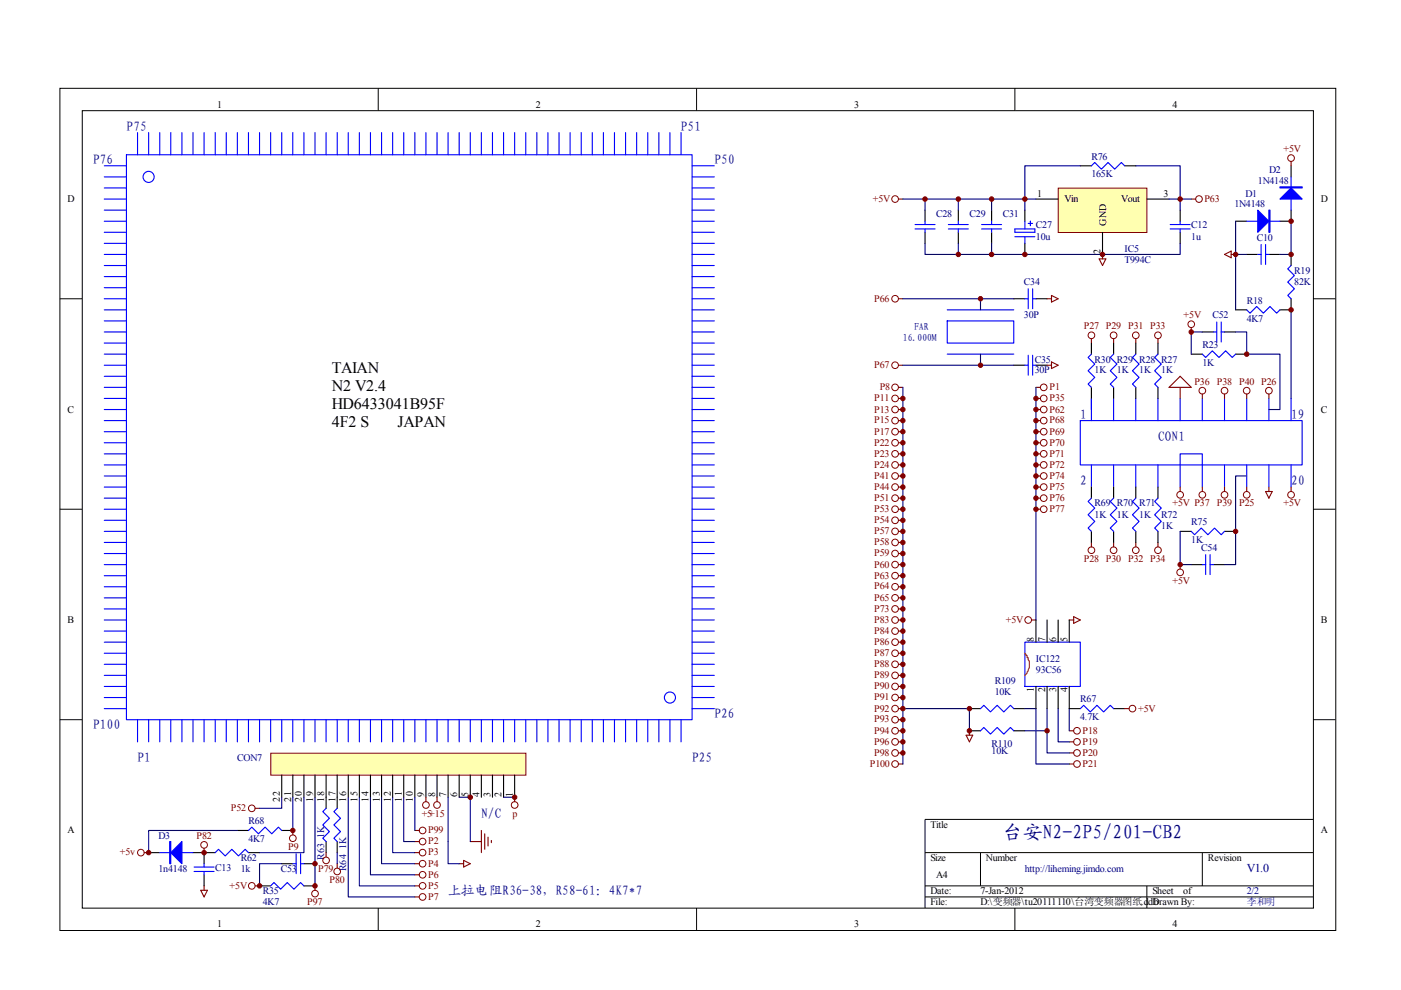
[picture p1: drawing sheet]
<svg xmlns="http://www.w3.org/2000/svg" width="297mm" height="210mm" viewBox="0 0 297 210" stroke-linecap="round" stroke-linejoin="round" font-family="sans-serif">
<g fill="none" stroke="#000" stroke-width=".21">
<path d="M12.7 18.7h270.5v178.6h-270.5zM80.2 18.7v4.7M147.7 18.7v4.7M215.2 18.7v4.7M17.4 23.5h261.1v169h-261.1zM12.7 63.3h4.7M278.4 63.3h4.7M12.7 108h4.7M278.4 108h4.7M12.7 152.6h4.7M278.4 152.6h4.7M278.4 173.7h-82.3v18.8"/>
<path d="M80.2 192.5v4.7M147.7 192.5v4.7M196.1 180.8h82.3M196.1 187.8h82.3M196.1 190.2h82.3M207.9 180.8v7M215.2 192.5v4.7M243.2 187.8v4.7M254.9 180.8v7"/>
</g>
<path d="M224.5 40h18.7v9.3h-18.7z" fill="#ffffb0"/>
<g fill="none" stroke="#800000" stroke-width=".21">
<path d="M224.4 39.9h18.8v9.4h-18.8z"/>
<circle cx="273.7" cy="33.5" r=".71"/>
<circle cx="189.8" cy="42.2" r=".71"/>
<circle cx="254.2" cy="42.2" r=".7"/>
<circle cx="189.8" cy="63.3" r=".71"/>
<circle cx="189.8" cy="77.4" r=".71"/>
<circle cx="231.4" cy="71.1" r=".71"/>
<circle cx="236.1" cy="71.1" r=".71"/>
<circle cx="240.8" cy="71.1" r=".71"/>
<circle cx="245.5" cy="71.1" r=".71"/>
<circle cx="252.6" cy="68.7" r=".71"/>
<circle cx="189.8" cy="82.1" r=".71"/>
<circle cx="189.8" cy="96.2" r=".71"/>
<circle cx="189.8" cy="98.6" r=".71"/>
<circle cx="189.8" cy="91.5" r=".71"/>
<circle cx="189.8" cy="93.9" r=".71"/>
<circle cx="189.8" cy="84.5" r=".71"/>
<circle cx="189.8" cy="86.8" r=".71"/>
<circle cx="189.8" cy="89.2" r=".71"/>
<circle cx="221.3" cy="82.1" r=".71"/>
<circle cx="221.3" cy="96.2" r=".71"/>
<circle cx="221.3" cy="98.6" r=".71"/>
<circle cx="221.3" cy="91.5" r=".71"/>
<circle cx="221.3" cy="93.9" r=".71"/>
<circle cx="221.3" cy="84.5" r=".71"/>
<circle cx="221.3" cy="89.2" r=".71"/>
<circle cx="221.3" cy="86.8" r=".71"/>
<circle cx="254.9" cy="82.8" r=".71"/>
<circle cx="259.6" cy="82.8" r=".71"/>
<circle cx="264.3" cy="82.8" r=".71"/>
<circle cx="269" cy="82.8" r=".71"/>
<circle cx="189.8" cy="110.3" r=".71"/>
<circle cx="189.8" cy="112.7" r=".71"/>
<circle cx="189.8" cy="100.9" r=".71"/>
<circle cx="189.8" cy="115" r=".71"/>
<circle cx="189.8" cy="105.6" r=".71"/>
<circle cx="189.8" cy="103.3" r=".71"/>
<circle cx="189.8" cy="119.7" r=".71"/>
<circle cx="189.8" cy="117.4" r=".71"/>
<circle cx="189.8" cy="108" r=".71"/>
<circle cx="221.3" cy="100.9" r=".71"/>
<circle cx="221.3" cy="105.6" r=".71"/>
<circle cx="221.3" cy="103.3" r=".71"/>
<circle cx="221.3" cy="108" r=".71"/>
<circle cx="231.4" cy="116.7" r=".71"/>
<circle cx="236.1" cy="116.7" r=".71"/>
<circle cx="240.8" cy="116.7" r=".7"/>
<circle cx="245.5" cy="116.7" r=".71"/>
<circle cx="250.2" cy="104.9" r=".71"/>
<circle cx="254.9" cy="104.9" r=".71"/>
<circle cx="259.6" cy="104.9" r=".71"/>
<circle cx="264.3" cy="104.9" r=".7"/>
<circle cx="273.7" cy="104.9" r=".71"/>
<circle cx="189.8" cy="129.1" r=".71"/>
<circle cx="189.8" cy="126.8" r=".71"/>
<circle cx="189.8" cy="124.4" r=".71"/>
<circle cx="189.8" cy="133.8" r=".71"/>
<circle cx="189.8" cy="138.5" r=".71"/>
<circle cx="189.8" cy="136.2" r=".71"/>
<circle cx="189.8" cy="131.5" r=".71"/>
<circle cx="189.8" cy="122.1" r=".71"/>
<circle cx="218" cy="131.5" r=".71"/>
<circle cx="250.2" cy="121.4" r=".71"/>
<circle cx="189.8" cy="143.2" r=".71"/>
<circle cx="189.8" cy="157.3" r=".71"/>
<circle cx="189.8" cy="145.5" r=".71"/>
<circle cx="189.8" cy="159.6" r=".71"/>
<circle cx="189.8" cy="140.8" r=".71"/>
<circle cx="189.8" cy="152.6" r=".71"/>
<circle cx="189.8" cy="147.9" r=".71"/>
<circle cx="189.8" cy="154.9" r=".71"/>
<circle cx="189.8" cy="150.2" r=".71"/>
<circle cx="228.3" cy="157.3" r=".71"/>
<circle cx="228.3" cy="159.6" r=".71"/>
<circle cx="228.3" cy="154.9" r=".71"/>
<circle cx="240.1" cy="150.2" r=".71"/>
<circle cx="189.8" cy="162" r=".71"/>
<circle cx="228.3" cy="162" r=".71"/>
</g>
<g fill="none" stroke="#000" stroke-width=".23">
<path d="M229 35.2h2.4M238.5 35.2h2.3M273.7 35.2v2.3M196.1 44.6v2.3M196.1 49.3v2.3M203.2 44.6v2.3M203.2 49.3v2.3M210.2 44.6v2.3M210.2 49.3v2.3M217.3 44.6v2.3M217.3 51.6v2.3M219.6 42.2h4.7"/>
<path d="M233.8 49.3v4.6M243.2 42.2h4.7M250.2 44.6v2.3M250.2 49.3v2.3M262 46.9h2.3M264.3 53.9h2.4M269 53.9h2.4M273.7 44.6v2.3h-2.3M273.7 53.9v2.4M214.9 63.3h2.4M214.9 77.4h2.4M219.6 63.3h2.4"/>
<path d="M219.6 77.4h2.4M231.4 72.7v2.4M236.1 72.7v2.4M240.8 72.7v2.4M245.5 72.7v2.4M252.6 75.1h2.3M254.9 70.4h2.4M259.6 70.4h2.4M262 65.7h2.3M262 75.1h2.3M273.7 63.3v2.4h-2.3M231.4 82.1v2.4"/>
<path d="M236.1 82.1v2.4M240.8 82.1v2.4M245.5 82.1v2.4M231.4 103.3v2.3M231.4 112.7v2.3M236.1 103.3v2.3M236.1 112.7v2.3M240.8 103.3v2.3M240.8 112.7v2.3M245.5 103.3v2.3M245.5 112.7v2.3M250.2 112.7h2.4"/>
<path d="M252.6 119.7h2.3M257.3 119.7h2.3M259.6 112.7h2.4M219.6 131.5v4.7M222 131.5v4.7M224.3 131.5v4.7M226.7 131.5v4.7M205.5 150.2h2.4M205.5 154.9h2.4M214.9 150.2h2.4M214.9 154.9h2.4M219.6 145.5v4.7"/>
<path d="M222 145.5v4.7M224.3 145.5v4.7M226.7 145.5v4.7h2.3M236.1 150.2h2.4"/>
</g>
<g fill="none" stroke="#800000" stroke-width=".23">
<path d="M273.7 34.2v1M190.5 42.2h.9M233 54.9h1.5l-.7 1.4zM233.8 53.9v1M252.6 42.2h.9M259.6 53.9l1.4-.7v1.5zM261 53.9h1M190.5 63.3h.9M190.5 77.4h.9M222 63.3h.9M222 77.4h.9M222.9 62.6l1.4 .7-1.4 .7z"/>
<path d="M222.9 76.7l1.4 .7-1.4 .7zM231.4 71.8v.9M236.1 71.8v.9M240.8 71.8v.9M245.5 71.8v.9M252.6 69.5v.9M190.5 82.1h.9M190.5 84.5h.9M190.5 86.8h.9M190.5 89.2h.9M190.5 91.5h.9M190.5 93.9h.9"/>
<path d="M190.5 96.2h.9M190.5 98.6h.9M219.6 82.1h1M219.6 84.5h1M219.6 86.8h1M219.6 89.2h1M219.6 91.5h1M219.6 93.9h1M219.6 96.2h1M219.6 98.6h1M247.9 82.1l2.3-2.3 2.4 2.3zM250.2 82.1v2.4"/>
<path d="M254.9 83.5v1M259.6 83.5v1M264.3 83.5v1M269 83.5v1M190.5 100.9h.9M190.5 103.3h.9M190.5 105.6h.9M190.5 108h.9M190.5 110.3h.9M190.5 112.7h.9M190.5 115h.9M190.5 117.4h.9"/>
<path d="M190.5 119.7h.9M219.6 100.9h1M219.6 103.3h1M219.6 105.6h1M219.6 108h1M231.4 115v1M236.1 115v1M240.8 115v1M245.5 115v1M250.2 103.3v.9M250.2 119.7v1M254.9 103.3v.9"/>
<path d="M259.6 103.3v.9M264.3 103.3v.9M268.3 104.2h1.4l-.7 1.4zM269 103.3v.9M273.7 103.3v.9M190.5 131.5h.9M190.5 122.1h.9M190.5 124.4h.9M190.5 126.8h.9M190.5 129.1h.9M190.5 133.8h.9M190.5 136.2h.9"/>
<path d="M190.5 138.5h.9M218.7 131.5h.9M226.7 131.5h.9M227.6 130.8l1.4 .7-1.4 .7zM190.5 150.2h.9M190.5 154.9h.9M190.5 157.3h.9M190.5 159.6h.9M190.5 140.9h.9M190.5 143.2h.9M190.5 145.5h.9M190.5 147.9h.9"/>
<path d="M190.5 152.6h.9M204.8 155.9h1.4l-.7 1.4zM205.5 154.9v1M226.7 154.9h.9M226.7 157.3h.9M226.7 159.6h.9M238.5 150.2h.9M190.5 162h.9M226.7 162h.9"/>
</g>
<g fill="none" stroke="#00f" stroke-width=".23">
<path d="M231.4 35.2l.7-.7 1.4 1.4 1.4-1.4 1.4 1.4 1.4-1.4 .8 .7M273.7 37.5v7.1M194 48.5h4.2M194 47.6h4.2M196.1 46.9v.7M196.1 48.5v.8M201.1 48.5h4.2M201.1 47.6h4.2M203.2 46.9v.7M203.2 48.5v.8M208.1 48.5h4.3M208.1 47.6h4.3"/>
<path d="M210.2 46.9v.7M210.2 48.5v.8M215.2 48.5h4.2v.8h-4.2zM215.2 50.2h4.2M217.3 46.9v1.6M217.3 50.2v1.4M218 47.4h.9M218.5 46.9v.9M248.1 48.5h4.2M248.1 47.6h4.2M250.2 46.9v.7M250.2 48.5v.8"/>
<path d="M264.3 46.9h7.1M266.7 53.9h.7M267.4 51.8v4.3M268.3 53.9h.7M268.3 51.8v4.3M273.7 56.3l-.7 .7 1.4 1.4-1.4 1.4 1.4 1.4-1.4 1.4 .7 .7M200.8 68h14.1v4.7h-14.1zM200.8 65.7h14.1M200.8 75.1h14.1M217.3 63.3h.7M217.3 77.4h.7M218 61.2v4.3"/>
<path d="M218 75.3v4.2M218.9 63.3h.7M218.9 61.2v4.3M218.9 75.3v4.2M218.9 77.4h.7M231.4 75.1l-.7 .7 1.4 1.4-1.4 1.4 1.4 1.4-1.4 1.4 .7 .7M236.1 75.1l-.7 .7 1.4 1.4-1.4 1.4 1.4 1.4-1.4 1.4 .7 .7M240.8 75.1l-.7 .7 1.4 1.4-1.4 1.4 1.4 1.4-1.4 1.4 .7 .7M245.5 75.1l-.7 .7 1.4 1.4-1.4 1.4 1.4 1.4-1.4 1.4 .7 .7M254.9 75.1l.7 .7 1.4-1.4 1.4 1.4 1.5-1.4 1.4 1.4 .7-.7M257.3 70.4h.7M258 68.3v4.2"/>
<path d="M258.9 70.4h.7M258.9 68.3v4.2M264.3 65.7l.7 .7 1.4-1.4 1.5 1.4 1.4-1.4 1.4 1.4 .7-.7M229 89.2h47.1v9.4h-47.1zM231.4 86.8v-2.3v4.7M231.4 98.6v4.7M236.1 84.5v4.7M236.1 98.6v4.7M240.8 84.5v4.7M240.8 98.6v4.7M245.5 84.5v4.7M245.5 98.6v4.7"/>
<path d="M250.2 84.5v4.7M254.9 84.5v4.7M259.6 84.5v4.7M259.6 98.6v4.7M264.3 84.5v4.7M264.3 98.6v4.7M269 84.5v4.7M269 98.6v4.7M273.7 84.5v4.7M273.7 98.6v4.7M231.4 105.6l-.7 .7 1.4 1.4-1.4 1.4 1.4 1.5-1.4 1.4 .7 .7M236.1 105.6l-.7 .7 1.4 1.4-1.4 1.4 1.4 1.5-1.4 1.4 .7 .7"/>
<path d="M240.8 105.6l-.7 .7 1.4 1.4-1.4 1.4 1.4 1.5-1.4 1.4 .7 .7M245.5 105.6l-.7 .7 1.4 1.4-1.4 1.4 1.4 1.5-1.4 1.4 .7 .7M250.2 103.3v-7.1h4.7v7.1M252.6 112.7l.7 .7 1.4-1.4 1.4 1.4 1.4-1.4 1.4 1.4 .7-.7M254.9 119.7h.7M255.6 117.6v4.2M256.6 119.7h.7M256.6 117.6v4.2M217.3 136.2h11.7v9.3h-11.7zM207.9 150.2l.7-.7 1.4 1.4 1.4-1.4 1.4 1.4 1.4-1.4 .7 .7M207.9 154.9l.7-.7 1.4 1.4 1.4-1.4 1.4 1.4 1.4-1.4 .7 .7M229 150.2l.8-.7 1.4 1.4 1.4-1.4 1.4 1.4 1.4-1.4 .7 .7"/>
</g>
<g fill="none" stroke="#000080" stroke-width=".23">
<path d="M229 35.2h-11.7v9.4M240.8 35.2h9.4v7h-2.3M191.4 42.2h28.2M196.1 51.6v2.3h54.1v-2.3M196.1 42.2v2.4M203.2 42.2v2.4M203.2 51.6v2.3M210.2 42.2v2.4M210.2 51.6v2.3M252.6 42.2h-2.4v2.4M262 46.9v18.8M262 53.9h2.3"/>
<path d="M273.7 46.9v7h-2.3M191.4 63.3h23.5M191.4 77.4h23.5M207.9 63.3v2.4M207.9 75.1v2.3M254.9 70.4h-2.3v4.7M262 70.4h2.3v4.7h7.1v11.7h-2.4M273.7 65.7v18.8M191.4 82.1v79.9M219.6 82.1v49.4M250.2 112.7v7h2.4M264.3 100.9h-2.3v18.8h-2.4"/>
<path d="M191.4 150.2h14.1v4.7M217.3 150.2h2.3v11.8h7.1M222 150.2v4.7h-4.7M222 154.9v4.7h4.7M224.3 150.2v7.1h2.4M226.7 150.2v4.7"/>
</g>
<g fill="#800000" stroke="#800000" stroke-width=".21">
<circle cx="210.2" cy="42.2" r=".47"/>
<circle cx="203.2" cy="42.2" r=".47"/>
<circle cx="196.1" cy="42.2" r=".47"/>
<circle cx="210.2" cy="53.9" r=".47"/>
<circle cx="203.2" cy="53.9" r=".47"/>
<circle cx="217.3" cy="53.9" r=".47"/>
<circle cx="217.3" cy="42.2" r=".47"/>
<circle cx="250.2" cy="42.2" r=".47"/>
<circle cx="222" cy="154.9" r=".47"/>
<circle cx="191.4" cy="84.5" r=".47"/>
<circle cx="191.4" cy="86.8" r=".47"/>
<circle cx="191.4" cy="89.2" r=".47"/>
<circle cx="191.4" cy="91.5" r=".47"/>
<circle cx="191.4" cy="93.9" r=".47"/>
<circle cx="191.4" cy="96.2" r=".47"/>
<circle cx="191.4" cy="98.6" r=".47"/>
<circle cx="191.4" cy="100.9" r=".47"/>
<circle cx="191.4" cy="103.3" r=".47"/>
<circle cx="191.4" cy="105.6" r=".47"/>
<circle cx="191.4" cy="108" r=".47"/>
<circle cx="191.4" cy="110.3" r=".47"/>
<circle cx="191.4" cy="112.7" r=".47"/>
<circle cx="191.4" cy="115" r=".47"/>
<circle cx="191.4" cy="117.4" r=".47"/>
<circle cx="191.4" cy="119.7" r=".47"/>
<circle cx="191.4" cy="122.1" r=".47"/>
<circle cx="191.4" cy="124.4" r=".47"/>
<circle cx="191.4" cy="126.8" r=".47"/>
<circle cx="191.4" cy="129.1" r=".47"/>
<circle cx="191.4" cy="131.5" r=".47"/>
<circle cx="191.4" cy="133.8" r=".47"/>
<circle cx="191.4" cy="136.2" r=".47"/>
<circle cx="191.4" cy="138.5" r=".47"/>
<circle cx="191.4" cy="140.8" r=".47"/>
<circle cx="191.4" cy="143.2" r=".47"/>
<circle cx="191.4" cy="145.5" r=".47"/>
<circle cx="191.4" cy="147.9" r=".47"/>
<circle cx="191.4" cy="152.6" r=".47"/>
<circle cx="191.4" cy="154.9" r=".47"/>
<circle cx="191.4" cy="157.3" r=".47"/>
<circle cx="191.4" cy="159.6" r=".47"/>
<circle cx="205.5" cy="150.2" r=".47"/>
<circle cx="191.4" cy="150.2" r=".47"/>
<circle cx="219.6" cy="84.5" r=".47"/>
<circle cx="219.6" cy="86.8" r=".47"/>
<circle cx="219.6" cy="89.2" r=".47"/>
<circle cx="219.6" cy="91.5" r=".47"/>
<circle cx="219.6" cy="93.9" r=".47"/>
<circle cx="219.6" cy="96.2" r=".47"/>
<circle cx="219.6" cy="98.6" r=".47"/>
<circle cx="219.6" cy="100.9" r=".47"/>
<circle cx="219.6" cy="103.3" r=".47"/>
<circle cx="219.6" cy="105.6" r=".47"/>
<circle cx="219.6" cy="108" r=".47"/>
<circle cx="207.9" cy="63.3" r=".47"/>
<circle cx="207.9" cy="77.4" r=".47"/>
<circle cx="273.7" cy="65.7" r=".47"/>
<circle cx="273.7" cy="53.9" r=".47"/>
<circle cx="273.7" cy="46.9" r=".47"/>
<circle cx="264.3" cy="75.1" r=".47"/>
<circle cx="262" cy="112.7" r=".47"/>
<circle cx="250.2" cy="119.7" r=".47"/>
<circle cx="252.6" cy="70.4" r=".47"/>
</g>
<path d="M217.3 138.5l.2 .5h.3v.4h.2v.5l.2 .2v.3a2.98 2.98 0 0 1-.9 2.8" fill="none" stroke="#f00" stroke-width=".23"/>
<g fill="#00f" stroke="#00f" stroke-width=".23">
<path d="M266.7 44.6l2.3 2.3-2.3 2.4z"/>
<path d="M271.4 42.2l2.3-2.3 2.4 2.3z"/>
<path d="M269 44.6h.3v4.7h-.3z" fill-rule="evenodd"/>
<path d="M271.4 39.6h4.7v.3h-4.7z" fill-rule="evenodd"/>
</g>
<path d="M57.5 159.8h54v4.6h-54z" fill="#ffffb0"/>
<g fill="none" stroke="#800000" stroke-width=".21">
<path d="M57.4 159.7h54.1v4.7h-54.1z"/>
<circle cx="43.3" cy="179.1" r=".71"/>
<circle cx="53.4" cy="171.4" r=".7"/>
<circle cx="62.1" cy="177.7" r=".71"/>
<circle cx="89.6" cy="176.1" r=".71"/>
<circle cx="89.6" cy="178.4" r=".7"/>
<circle cx="90.3" cy="170.7" r=".71"/>
<circle cx="92.7" cy="170.7" r=".71"/>
<circle cx="109.1" cy="170.7" r=".71"/>
<circle cx="29.9" cy="180.8" r=".7"/>
<circle cx="53.4" cy="187.8" r=".71"/>
<circle cx="66.8" cy="189.5" r=".71"/>
<circle cx="69.1" cy="182.4" r=".71"/>
<circle cx="71.5" cy="184.8" r=".71"/>
<circle cx="89.6" cy="190.2" r=".71"/>
<circle cx="89.6" cy="187.8" r=".71"/>
<circle cx="89.6" cy="180.8" r=".7"/>
<circle cx="89.6" cy="183.1" r=".7"/>
<circle cx="89.6" cy="185.5" r=".7"/>
</g>
<g fill="none" stroke="#000" stroke-width=".23">
<path d="M50.3 176.1h2.4M59.7 164.3v4.7M59.7 176.1h2.4M62.1 164.3v4.7M64.4 164.3v4.7M66.8 164.3v4.7M69.1 164.3v7.1M69.1 178.4v2.4M71.5 164.3v7.1M71.5 178.4v2.4M73.8 164.3v4.7M76.2 164.3v4.7"/>
<path d="M78.5 164.3v4.7M80.9 164.3v4.7M83.2 164.3v4.7M85.6 164.3v4.7M88 164.3v4.7M90.3 164.3v4.7M92.7 164.3v4.7M95 164.3v4.7M97.4 164.3v4.7M99.7 164.3v4.7M102.1 164.3v4.7M104.4 164.3v4.7"/>
<path d="M106.8 164.3v4.7M109.1 164.3v4.7M31.5 180.8h2.4M40.9 180.8h4.7M43.3 180.8v2.3M43.3 185.5v2.3M52.7 180.8h2.3M55 187.8h2.4M59.7 183.1h2.4M64.4 183.1h2.4M64.4 187.8h2.4"/>
</g>
<g fill="none" stroke="#00f" stroke-width=".23">
<path d="M22.1 35.2h4.7M22.1 37.5h4.7M22.1 39.9h4.7M26.8 32.8h119.9v119.8h-119.9zM29.2 28.1v4.7M31.5 28.1v4.7M33.9 28.1v4.7M36.2 28.1v4.7M38.6 28.1v4.7M40.9 28.1v4.7M43.3 28.1v4.7M45.6 28.1v4.7"/>
<path d="M48 28.1v4.7M50.3 28.1v4.7M52.7 28.1v4.7M55 28.1v4.7M57.4 28.1v4.7M59.7 28.1v4.7M62.1 28.1v4.7M64.4 28.1v4.7M66.8 28.1v4.7M69.1 28.1v4.7M71.5 28.1v4.7M73.8 28.1v4.7"/>
<path d="M76.2 28.1v4.7M78.5 28.1v4.7M80.9 28.1v4.7M83.2 28.1v4.7M85.6 28.1v4.7M88 28.1v4.7M90.3 28.1v4.7M92.7 28.1v4.7M95 28.1v4.7M97.4 28.1v4.7M99.7 28.1v4.7M102.1 28.1v4.7"/>
<path d="M104.4 28.1v4.7M106.8 28.1v4.7M109.1 28.1v4.7M111.5 28.1v4.7M113.8 28.1v4.7M116.2 28.1v4.7M118.5 28.1v4.7M120.9 28.1v4.7M123.2 28.1v4.7M125.6 28.1v4.7M127.9 28.1v4.7M130.3 28.1v4.7"/>
<path d="M132.6 28.1v4.7M135 28.1v4.7M137.3 28.1v4.7M139.7 28.1v4.7M142 28.1v4.7M144.4 28.1v4.7M146.7 35.2h4.7M146.7 37.5h4.7M146.7 39.9h4.7M22.1 42.2h4.7M22.1 44.6h4.7M22.1 46.9h4.7"/>
<path d="M22.1 49.3h4.7M22.1 51.6h4.7M22.1 53.9h4.7M22.1 56.3h4.7M22.1 58.6h4.7M146.7 42.2h4.7M146.7 44.6h4.7M146.7 46.9h4.7M146.7 49.3h4.7M146.7 51.6h4.7M146.7 53.9h4.7M146.7 56.3h4.7"/>
<path d="M146.7 58.6h4.7M22.1 61h4.7M22.1 63.3h4.7M22.1 65.7h4.7M22.1 68h4.7M22.1 70.4h4.7M22.1 72.7h4.7M22.1 75.1h4.7M22.1 77.4h4.7M22.1 79.8h4.7M146.7 61h4.7M146.7 63.3h4.7"/>
<path d="M146.7 65.7h4.7M146.7 68h4.7M146.7 70.4h4.7M146.7 72.7h4.7M146.7 75.1h4.7M146.7 77.4h4.7M146.7 79.8h4.7M22.1 82.1h4.7M22.1 84.5h4.7M22.1 86.8h4.7M22.1 89.2h4.7M22.1 91.5h4.7"/>
<path d="M22.1 93.9h4.7M22.1 96.2h4.7M22.1 98.6h4.7M146.7 82.1h4.7M146.7 84.5h4.7M146.7 86.8h4.7M146.7 89.2h4.7M146.7 91.5h4.7M146.7 93.9h4.7M146.7 96.2h4.7M146.7 98.6h4.7M22.1 100.9h4.7"/>
<path d="M22.1 103.3h4.7M22.1 105.6h4.7M22.1 108h4.7M22.1 110.3h4.7M22.1 112.7h4.7M22.1 115h4.7M22.1 117.4h4.7M22.1 119.7h4.7M146.7 100.9h4.7M146.7 103.3h4.7M146.7 105.6h4.7M146.7 108h4.7"/>
<path d="M146.7 110.3h4.7M146.7 112.7h4.7M146.7 115h4.7M146.7 117.4h4.7M146.7 119.7h4.7M22.1 122.1h4.7M22.1 124.4h4.7M22.1 126.8h4.7M22.1 129.1h4.7M22.1 131.5h4.7M22.1 133.8h4.7M22.1 136.2h4.7"/>
<path d="M22.1 138.5h4.7M146.7 122.1h4.7M146.7 124.4h4.7M146.7 126.8h4.7M146.7 129.1h4.7M146.7 131.5h4.7M146.7 133.8h4.7M146.7 136.2h4.7M146.7 138.5h4.7M22.1 140.9h4.7M22.1 143.2h4.7M22.1 145.5h4.7"/>
<path d="M22.1 147.9h4.7M22.1 150.2h4.7M29.2 152.6v4.7M31.5 152.6v4.7M33.9 152.6v4.7M36.2 152.6v4.7M38.6 152.6v4.7M40.9 152.6v4.7M43.3 152.6v4.7M45.6 152.6v4.7M48 152.6v4.7M50.3 152.6v4.7"/>
<path d="M52.7 152.6v4.7M55 152.6v4.7M57.4 152.6v4.7M59.7 152.6v4.7M62.1 152.6v4.7M64.4 152.6v4.7M66.8 152.6v4.7M69.1 152.6v4.7M71.5 152.6v4.7M73.8 152.6v4.7M76.2 152.6v4.7M78.5 152.6v4.7"/>
<path d="M80.9 152.6v4.7M83.2 152.6v4.7M85.6 152.6v4.7M88 152.6v4.7M90.3 152.6v4.7M92.7 152.6v4.7M95 152.6v4.7M97.4 152.6v4.7M99.7 152.6v4.7M102.1 152.6v4.7M104.4 152.6v4.7M106.8 152.6v4.7"/>
<path d="M109.1 152.6v4.7M111.5 152.6v4.7M113.8 152.6v4.7M116.2 152.6v4.7M118.5 152.6v4.7M120.9 152.6v4.7M123.2 152.6v4.7M125.6 152.6v4.7M127.9 152.6v4.7M130.3 152.6v4.7M132.6 152.6v4.7M135 152.6v4.7"/>
<path d="M137.3 152.6v4.7M139.7 152.6v4.7M142 152.6v4.7M144.4 152.6v4.7M146.7 140.9h4.7M146.7 143.2h4.7M146.7 145.5h4.7M146.7 147.9h4.7M146.7 150.2h4.7M52.7 176.1l.7-.7 1.4 1.4 1.4-1.4 1.4 1.4 1.4-1.4 .7 .7M69.1 171.4l-.7 .7 1.4 1.4-1.4 1.4 1.4 1.4-1.4 1.4 .7 .7M71.5 171.4l-.7 .7 1.4 1.4-1.4 1.4 1.4 1.4-1.4 1.4 .7 .7"/>
<path d="M33.9 180.8h7M41.2 184.8h4.2M41.2 183.8h4.2M43.3 183.1v.7M43.3 184.8v.7M45.6 180.8l.7-.7 1.4 1.4 1.4-1.4 1.5 1.4 1.4-1.4 .7 .7M57.4 187.8l.7-.7 1.4 1.4 1.4-1.4 1.4 1.4 1.4-1.4 .7 .7M62.1 183.1h.7M62.8 181v4.2M63.7 183.1h.7M63.7 181v4.2"/>
</g>
<g fill="#00f" stroke="#00f" stroke-width=".23">
<path d="M38.6 178.4v4.7l-2.4-2.3z"/>
<path d="M36 178.4h.2v4.7h-.2z" fill-rule="evenodd"/>
</g>
<g fill="none" stroke="#000080" stroke-width=".23">
<path d="M50.3 176.1h-18.8v4.7M59.7 169v2.4h-4.7M62.1 169v7.1M64.4 169v11.8h-9.4M66.8 169v18.8M73.8 169v21.2h14.2M76.2 169v18.8h11.8M78.5 169v16.5h9.5M80.9 169v14.1h7.1M83.2 169v11.8h4.8M85.6 169v9.4h2.4M88 169v7.1"/>
<path d="M95 169v14.1h2.4M97.4 169h2.3v9.4M106.8 169h2.3M59.7 183.1h-4.7v4.7M71.5 180.8v2.3"/>
</g>
<g fill="none" stroke="#800000" stroke-width=".23">
<path d="M43.3 179.8v1M54.1 171.4h.9M62.1 176.1v.9M88 178.4h.9M88 176.1h.9M90.3 169v1M92.7 169v1M99.7 178.4h2.4M102.1 176.1v4.7M102.8 176.8v3.3M103.5 177.5v1.9M104.2 178.2v.5"/>
<path d="M109.1 169v1M30.6 180.8h.9M42.6 188.8h1.4l-.7 1.4zM43.3 187.8v1M54.1 187.8h.9M66.8 187.8v1M69.1 180.8v.9M71.5 183.1v1M88 180.8h.9M88 187.8h.9M88 183.1h.9M88 185.5h.9"/>
<path d="M88 190.2h.9M97.4 183.1h.9M98.3 182.4l1.4 .7-1.4 .7z"/>
</g>
<g fill="#800000" stroke="#800000" stroke-width=".21">
<circle cx="43.3" cy="180.8" r=".47"/>
<circle cx="55" cy="187.8" r=".47"/>
<circle cx="62.1" cy="176.1" r=".47"/>
<circle cx="31.5" cy="180.8" r=".47"/>
<circle cx="99.7" cy="169" r=".47"/>
<circle cx="109.1" cy="169" r=".47"/>
<circle cx="66.8" cy="183.1" r=".47"/>
<circle cx="66.8" cy="187.8" r=".47"/>
</g>
<path d="M69.3 75.2h32.8v23.5h-32.8z" fill="#fff"/>
<path d="M69.2 75.1h32.9v23.6h-32.9z" fill="none" stroke="#fff" stroke-width=".21"/>
<g fill="none" stroke="#00f" stroke-width=".23">
<circle cx="31.5" cy="37.5" r="1.17"/>
<circle cx="142" cy="147.9" r="1.17"/>
</g>
<g fill="#800000" stroke="#800000" stroke-width=".21">
<circle cx="205.5" cy="154.9" r=".47"/>
<circle cx="233.8" cy="53.9" r=".47"/>
<circle cx="262" cy="53.9" r=".47"/>
</g>
<text font-size="4.2" fill="#000080" x="212.6" y="177.8">台安N2-2P5/201-CB2</text>
<g font-size="3.4">
<text x="70.4" y="79.2">TAIAN</text>
<text x="70.4" y="82.9">N2 V2.4</text>
<text x="70.4" y="86.6">HD6433041B95F</text>
<text x="70.4" y="90.4">4F2 S</text>
<text x="84.3" y="90.4">JAPAN</text>
</g>
<g font-size="2.8" fill="#000080">
<text x="26.8" y="27.8">P75</text>
<text x="144.4" y="27.8">P51</text>
<text x="19.7" y="34.8">P76</text>
<text x="151.5" y="34.8">P50</text>
<text x="229" y="88.8">1</text>
<text x="273.7" y="88.8">19</text>
<text x="245.5" y="93.5">CON1</text>
<text x="229" y="102.9">2</text>
<text x="273.7" y="102.9">20</text>
<text x="19.7" y="154.6">P100</text>
<text x="151.5" y="152.2">P26</text>
<text x="29.1" y="161.6">P1</text>
<text x="146.7" y="161.6">P25</text>
<text x="102" y="173.4">N/C</text>
<text x="95" y="189.8">上拉电阻R36-38，R58-61：4K7*7</text>
</g>
<text font-size="2.5" fill="#000080" x="264.3" y="184.8">V1.0</text>
<g font-size="2.1">
<text x="46.1" y="22.9">1</text>
<text x="113.6" y="22.9">2</text>
<text x="181.1" y="22.9">3</text>
<text x="248.6" y="22.9">4</text>
<text x="219.9" y="41.7">1</text>
<text x="246.7" y="41.7">3</text>
<text x="14.3" y="42.8">D</text>
<text x="225.7" y="42.8">Vin</text>
<text x="234.5" y="47.9" transform="rotate(-90 234.5 47.9)">GND</text>
<text x="237.7" y="42.8">Vout</text>
<text x="280.1" y="42.8">D</text>
<text x="233.3" y="53.9" transform="rotate(-90 233.3 53.9)">2</text>
<text x="14.3" y="87.5">C</text>
<text x="280.1" y="87.5">C</text>
<text x="14.3" y="132.1">B</text>
<text x="219.2" y="136.2" transform="rotate(-90 219.2 136.2)">8</text>
<text x="221.6" y="136.2" transform="rotate(-90 221.6 136.2)">7</text>
<text x="223.9" y="136.2" transform="rotate(-90 223.9 136.2)">6</text>
<text x="226.3" y="136.2" transform="rotate(-90 226.3 136.2)">5</text>
<text x="280.1" y="132.1">B</text>
<text x="219.2" y="146.7" transform="rotate(-90 219.2 146.7)">1</text>
<text x="221.6" y="146.7" transform="rotate(-90 221.6 146.7)">2</text>
<text x="223.9" y="146.7" transform="rotate(-90 223.9 146.7)">3</text>
<text x="226.3" y="146.7" transform="rotate(-90 226.3 146.7)">4</text>
<text x="59.4" y="169.9" transform="rotate(-90 59.4 169.9)">22</text>
<text x="61.7" y="169.9" transform="rotate(-90 61.7 169.9)">21</text>
<text x="64" y="169.9" transform="rotate(-90 64 169.9)">20</text>
<text x="66.4" y="169.9" transform="rotate(-90 66.4 169.9)">19</text>
<text x="68.7" y="169.9" transform="rotate(-90 68.7 169.9)">18</text>
<text x="71.1" y="169.9" transform="rotate(-90 71.1 169.9)">17</text>
<text x="73.4" y="169.9" transform="rotate(-90 73.4 169.9)">16</text>
<text x="75.8" y="169.9" transform="rotate(-90 75.8 169.9)">15</text>
<text x="78.1" y="169.9" transform="rotate(-90 78.1 169.9)">14</text>
<text x="80.5" y="169.9" transform="rotate(-90 80.5 169.9)">13</text>
<text x="82.9" y="169.9" transform="rotate(-90 82.9 169.9)">12</text>
<text x="85.2" y="169.9" transform="rotate(-90 85.2 169.9)">11</text>
<text x="87.5" y="169.9" transform="rotate(-90 87.5 169.9)">10</text>
<text x="89.9" y="169" transform="rotate(-90 89.9 169)">9</text>
<text x="92.3" y="169" transform="rotate(-90 92.3 169)">8</text>
<text x="94.6" y="169" transform="rotate(-90 94.6 169)">7</text>
<text x="96.9" y="169" transform="rotate(-90 96.9 169)">6</text>
<text x="99.3" y="169" transform="rotate(-90 99.3 169)">5</text>
<text x="101.7" y="169" transform="rotate(-90 101.7 169)">4</text>
<text x="104" y="169" transform="rotate(-90 104 169)">3</text>
<text x="106.3" y="169" transform="rotate(-90 106.3 169)">2</text>
<text x="108.7" y="169" transform="rotate(-90 108.7 169)">1</text>
<text x="14.3" y="176.7">A</text>
<text x="197.3" y="175.5">Title</text>
<text x="280.1" y="176.7">A</text>
<text x="197.3" y="182.6">Size</text>
<text x="209" y="182.6">Number</text>
<text x="256.1" y="182.6">Revision</text>
<text x="197.3" y="189.6">Date:</text>
<text x="197.3" y="192">File:</text>
<text x="198.5" y="186.1">A4</text>
<text x="207.9" y="189.6">7-Jan-2012</text>
<text x="207.9" y="192">D:\变频器\tu20111110\台湾变频器图纸.ddb</text>
<text x="244.3" y="189.6">Sheet</text>
<text x="244.3" y="192">Drawn By:</text>
<text x="250.9" y="189.6">of</text>
<text x="46.1" y="196.6">1</text>
<text x="113.6" y="196.6">2</text>
<text x="181.1" y="196.6">3</text>
<text x="248.6" y="196.6">4</text>
</g>
<g font-size="2.1" fill="#000080">
<text x="231.4" y="33.9">R76</text>
<text x="231.4" y="37.6">165K</text>
<text x="264.1" y="41.7">D1</text>
<text x="266.7" y="39">1N4148</text>
<text x="269.1" y="36.7">D2</text>
<text x="198.5" y="46.1">C28</text>
<text x="205.6" y="46.1">C29</text>
<text x="212.6" y="46.1">C31</text>
<text x="261.7" y="44">1N4148</text>
<text x="219.6" y="48.4">C27</text>
<text x="219.6" y="50.8">10u</text>
<text x="238.4" y="53.4">IC5</text>
<text x="252.6" y="48.4">C12</text>
<text x="252.6" y="50.8">1u</text>
<text x="266.4" y="51.1">C10</text>
<text x="238.4" y="55.7">T994C</text>
<text x="274.4" y="58.1">R19</text>
<text x="217.1" y="60.5">C34</text>
<text x="264.3" y="64.4">R18</text>
<text x="274.4" y="60.5">82K</text>
<text x="193.8" y="70">FAR</text>
<text x="217.1" y="67.5">30P</text>
<text x="257" y="67.5">C52</text>
<text x="264.3" y="68.2">4K7</text>
<text x="191.4" y="72.4">16.000M</text>
<text x="219.4" y="76.9">C35</text>
<text x="232.1" y="76.9">R30 R29 R28 R27</text>
<text x="254.9" y="73.8">R23</text>
<text x="254.9" y="77.6">1K</text>
<text x="219.4" y="79.2">30P</text>
<text x="232.1" y="79.2">1K</text>
<text x="236.8" y="79.2">1K</text>
<text x="241.6" y="79.2">1K</text>
<text x="246.2" y="79.2">1K</text>
<text x="232.1" y="107.4">R69 R70 R71</text>
<text x="232.1" y="109.7">1K</text>
<text x="236.8" y="109.7">1K</text>
<text x="241.6" y="109.7">1K</text>
<text x="246.2" y="109.7">R72</text>
<text x="246.2" y="112.1">1K</text>
<text x="252.6" y="111.4">R75</text>
<text x="252.6" y="115.2">1K</text>
<text x="254.7" y="116.8">C54</text>
<text x="219.6" y="140.3">IC122</text>
<text x="219.6" y="142.6">93C56</text>
<text x="210.9" y="145">R109</text>
<text x="210.9" y="147.3">10K</text>
<text x="229" y="148.9">R67</text>
<text x="229" y="152.8">4.7K</text>
<text x="50.3" y="161.4">CON7</text>
<text x="210.2" y="158.3">R110</text>
<text x="210.2" y="159.8">10K</text>
<text x="33.6" y="177.9">D3</text>
<text x="52.7" y="174.8">R68</text>
<text x="52.7" y="178.6">4K7</text>
<text x="68.7" y="177.7" transform="rotate(-90 68.7 177.7)">1K</text>
<text x="33.6" y="184.9">1n4148</text>
<text x="45.6" y="184.7">C13</text>
<text x="51.1" y="182.6">R62</text>
<text x="51.1" y="184.9">1k</text>
<text x="59.5" y="184.9">C53</text>
<text x="68.7" y="182.4" transform="rotate(-90 68.7 182.4)">R63</text>
<text x="73.4" y="184.8" transform="rotate(-90 73.4 184.8)">R64</text>
<text x="73.4" y="180.1" transform="rotate(-90 73.4 180.1)">1K</text>
<text x="217.3" y="184.9">http://liheming.jimdo.com</text>
<text x="55.7" y="189.6">R35</text>
<text x="55.7" y="192">4K7</text>
<text x="264.3" y="189.6">2/2</text>
<text x="264.3" y="192">李和明</text>
</g>
<g font-size="2.1" fill="#800000">
<text x="272.1" y="32.3">+5V</text>
<text x="185.1" y="42.8">+5V</text>
<text x="255.4" y="42.8">P63</text>
<text x="185.3" y="63.9">P66</text>
<text x="229.8" y="69.8">P27 P29 P31 P33</text>
<text x="251" y="67.5">+5V</text>
<text x="185.3" y="78.1">P67</text>
<text x="186.5" y="82.7">P8</text>
<text x="222.5" y="82.7">P1</text>
<text x="253.2" y="81.5">P36 P38 P40 P26</text>
<text x="185.3" y="85.1">P11</text>
<text x="185.3" y="87.5">P13</text>
<text x="185.3" y="89.8">P15</text>
<text x="222.5" y="85.1">P35</text>
<text x="222.5" y="87.5">P62</text>
<text x="222.5" y="89.8">P68</text>
<text x="185.3" y="92.1">P17</text>
<text x="185.3" y="94.5">P22</text>
<text x="222.5" y="92.1">P69</text>
<text x="222.5" y="94.5">P70</text>
<text x="185.3" y="96.9">P23</text>
<text x="185.3" y="99.2">P24</text>
<text x="185.3" y="101.5">P41</text>
<text x="222.5" y="96.9">P71</text>
<text x="222.5" y="99.2">P72</text>
<text x="222.5" y="101.5">P74</text>
<text x="185.3" y="103.9">P44</text>
<text x="185.3" y="106.2">P51</text>
<text x="222.5" y="103.9">P75</text>
<text x="222.5" y="106.2">P76</text>
<text x="248.6" y="107.4">+5V P37 P39</text>
<text x="262.7" y="107.4">P25</text>
<text x="272.1" y="107.4">+5V</text>
<text x="185.3" y="108.6">P53</text>
<text x="185.3" y="110.9">P54</text>
<text x="185.3" y="113.3">P57</text>
<text x="222.5" y="108.6">P77</text>
<text x="185.3" y="115.6">P58</text>
<text x="185.3" y="118">P59</text>
<text x="229.8" y="119.1">P28 P30 P32 P34</text>
<text x="185.3" y="120.3">P60</text>
<text x="185.3" y="122.7">P63</text>
<text x="185.3" y="125">P64</text>
<text x="248.6" y="123.9">+5V</text>
<text x="185.3" y="127.4">P65</text>
<text x="185.3" y="129.7">P73</text>
<text x="185.3" y="132.1">P83</text>
<text x="185.3" y="134.4">P84</text>
<text x="185.3" y="136.8">P86</text>
<text x="213.3" y="132.1">+5V</text>
<text x="185.3" y="139.1">P87</text>
<text x="185.3" y="141.5">P88</text>
<text x="185.3" y="143.8">P89</text>
<text x="185.3" y="146.1">P90</text>
<text x="185.3" y="148.5">P91</text>
<text x="185.3" y="150.9">P92</text>
<text x="185.3" y="153.2">P93</text>
<text x="185.3" y="155.5">P94</text>
<text x="229.5" y="155.5">P18</text>
<text x="241.3" y="150.9">+5V</text>
<text x="185.3" y="157.9">P96</text>
<text x="185.3" y="160.3">P98</text>
<text x="229.5" y="157.9">P19</text>
<text x="229.5" y="160.3">P20</text>
<text x="184.4" y="162.6">P100</text>
<text x="229.5" y="162.6">P21</text>
<text x="48.9" y="172">P52</text>
<text x="89.4" y="173.2">+5+15</text>
<text x="108.6" y="173.2">p</text>
<text x="41.7" y="177.9">P82</text>
<text x="90.8" y="176.7">P99</text>
<text x="90.8" y="179">P2</text>
<text x="25.4" y="181.4">+5v</text>
<text x="61.1" y="180.2">P9</text>
<text x="67.5" y="184.9">P79</text>
<text x="90.8" y="183.7">P4</text>
<text x="90.8" y="181.4">P3</text>
<text x="48.7" y="188.4">+5V</text>
<text x="65.1" y="192">P97</text>
<text x="69.8" y="187.3">P80</text>
<text x="90.8" y="188.4">P5</text>
<text x="90.8" y="186.1">P6</text>
<text x="90.8" y="190.8">P7</text>
</g>
</svg>
